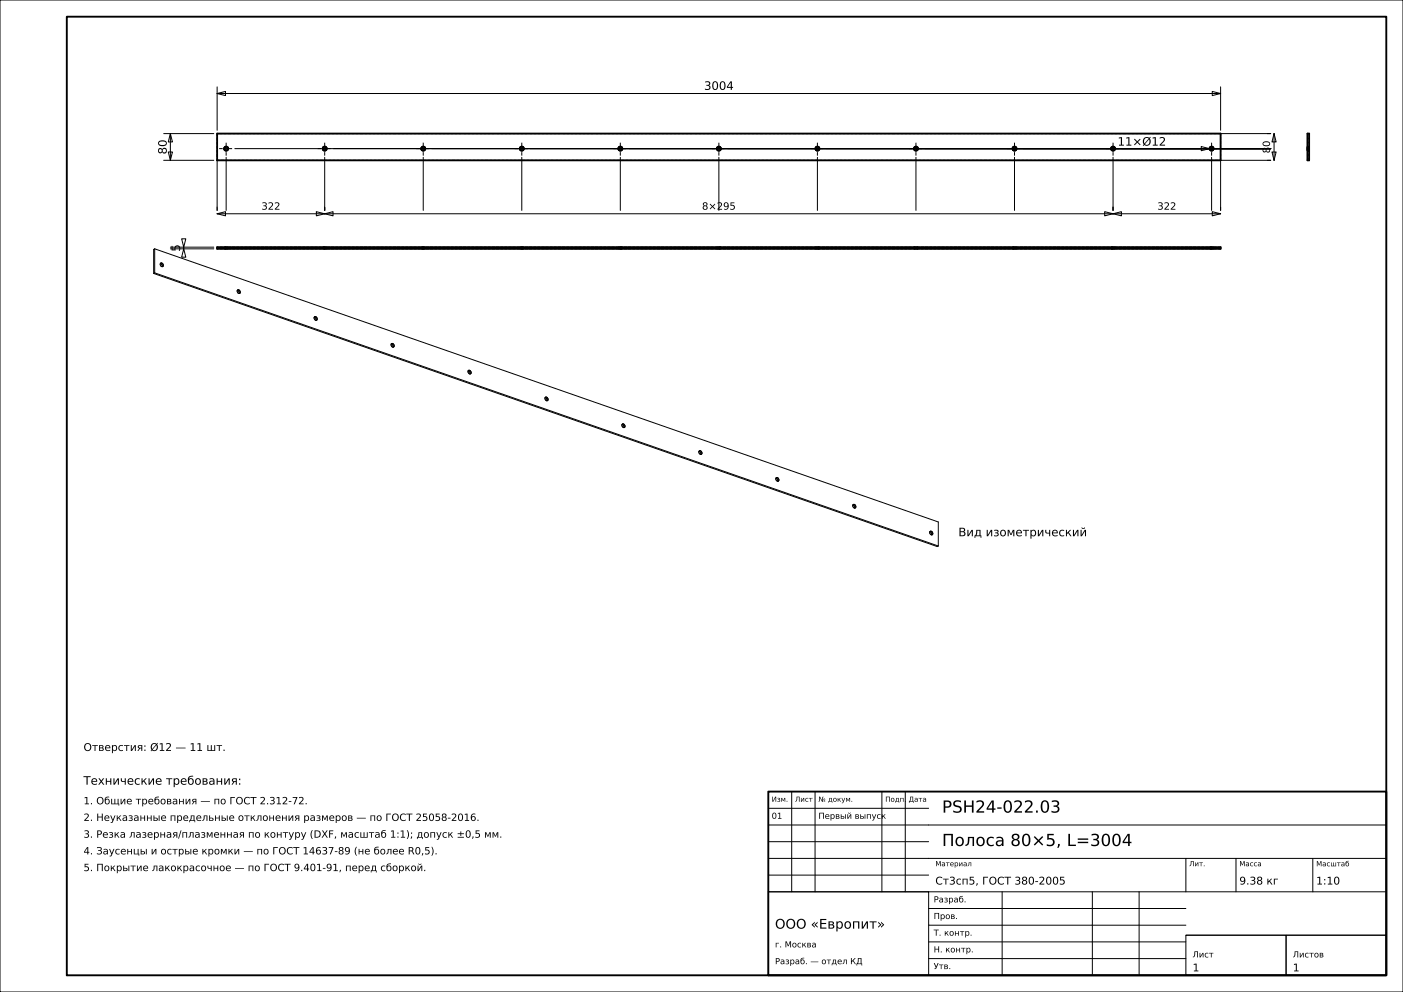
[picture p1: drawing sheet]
<svg xmlns="http://www.w3.org/2000/svg" width="420mm" height="297mm" viewBox="0 0 420 297" stroke-linecap="round" stroke-linejoin="round" font-family="sans-serif">
<g fill="none" stroke="#000" stroke-width=".3">
<path d="M0 0h420v297h-420zM49 40h15M51 40l.6 2.5h-1.2zM51 40v8M65 28l2.5-.6v1.2zM65 26v13M65 28h300.4M362.9 27.4l2.5 .6-2.5 .6zM365.4 26v13M365.4 40h15M381.4 40l.6 2.5h-1.2zM381.4 40v8"/>
<path d="M49 48h15M50.4 45.5h1.2l-.6 2.5zM65 48v15M67.7 47.1v15.9M70.3 44.5h310.1M97.2 47.1v15.9M126.7 47.1v15.9M156.2 47.1v15.9M185.7 47.1v15.9M215.2 47.1v15.9M244.7 47.1v15.9M274.2 47.1v15.9"/>
<path d="M303.7 47.1v15.9M333.2 47.1v15.9M359.6 43.9l2.5 .6-2.5 .6zM362.7 47.1v15.9M380.4 48h-15v15M380.8 45.5h1.2l-.6 2.5zM46.3 74.5l-.3 .2v7.2M46.3 74.5v7.2M46.3 74.5l234.6 81.8v7.2M48 78.9a.73 .73 0 0 1 .5 .9M48 78.8a.53 .53 0 0 1 .8 .3 .53 .53 0 0 1-.4 .7l-.4-.5zM51 74.5h13"/>
<path d="M51 74h13M54.4 71.5h1.2l-.6 2.5zM55 74.5l.6 2.5h-1.2zM55 74v.5M65 64l2.5-.6v1.2zM65 64h300.4M94.7 63.4l2.5 .6-2.5 .6zM97.2 64l2.5-.6v1.2zM330.7 63.4l2.5 .6-2.5 .6zM333.2 64l2.5-.6v1.2zM362.9 63.4l2.5 .6-2.5 .6zM46 81.9l234.6 81.7 .3-.1"/>
<path d="M46.3 81.7l-.3 .2M46.3 81.7l234.6 81.8M71 86.9a.73 .73 0 0 1 .6 1M71.1 86.9a.53 .53 0 0 1 .7 .2 .53 .53 0 0 1-.3 .8l-.4-.4zM94.1 95a.73 .73 0 0 1 .5 .9M94.1 94.9a.53 .53 0 0 1 .8 .3 .53 .53 0 0 1-.4 .7l-.4-.4zM117.1 103a.73 .73 0 0 1 .5 .9M117.1 102.9a.53 .53 0 0 1 .8 .3 .53 .53 0 0 1-.4 .7l-.3-.3zM140.1 111a.73 .73 0 0 1 .6 1M140.2 111a.71 .71 0 0 0 .5 1M140.2 111a.57 .57 0 0 1 .7 .2 .57 .57 0 0 1-.2 .8M163.2 119a.73 .73 0 0 1 .5 1"/>
<path d="M163.2 119a.53 .53 0 0 1 .8 .3 .53 .53 0 0 1-.4 .7l-.4-.5zM186.2 127.1a.73 .73 0 0 1 .5 .9M186.2 127a.53 .53 0 0 1 .8 .3 .53 .53 0 0 1-.4 .7l-.4-.5zM209.3 135.1a.73 .73 0 0 1 .5 1M209.3 135.1a.53 .53 0 0 1 .8 .2 .53 .53 0 0 1-.4 .7l-.5-.5zM232.3 143.1a.73 .73 0 0 1 .5 1M232.3 143.1a.53 .53 0 0 1 .8 .3 .53 .53 0 0 1-.4 .7l-.4-.6zM255.3 151.2a.73 .73 0 0 1 .5 .9M255.4 151.1a.53 .53 0 0 1 .7 .3 .53 .53 0 0 1-.4 .7l-.4-.5zM278.4 159.2a.73 .73 0 0 1 .5 1M278.4 159.1a.53 .53 0 0 1 .8 .3 .53 .53 0 0 1-.4 .7l-.5-.5zM237 237v30"/>
<path d="M244 237v30M264 237v30M271 237v30M230 257h185M230 252h48M230 247h185M230 242h48M355 257v10M370 257v10M393 257v10M230 267h48v25h-48zM230 267h185"/>
<path d="M230 262h48M278 277h77M278 272h77M300 267v25M327 267v25M341 267v25M278 287h77M278 282h77M355 280h30v12h-30zM355 280h60M385 280h30v12h-30z"/>
</g>
<g fill="none" stroke="#000" stroke-width=".56">
<path d="M20 5h395v287h-395zM65 40h300.4v8h-300.4zM391.4 40h.5v8h-.5zM65 74h300.4v.5h-300.4zM230 237h185v55h-185z"/>
<circle cx="67.7" cy="44.5" r=".6"/>
<circle cx="97.2" cy="44.5" r=".6"/>
<circle cx="126.7" cy="44.5" r=".6"/>
<circle cx="156.2" cy="44.5" r=".6"/>
<circle cx="185.7" cy="44.5" r=".6"/>
<circle cx="215.2" cy="44.5" r=".6"/>
<circle cx="244.7" cy="44.5" r=".6"/>
<circle cx="274.2" cy="44.5" r=".6"/>
<circle cx="303.7" cy="44.5" r=".6"/>
<circle cx="333.2" cy="44.5" r=".6"/>
<circle cx="362.7" cy="44.5" r=".6"/>
</g>
<g fill="none" stroke="#000" stroke-width=".3" stroke-dasharray=".7 .5" stroke-linecap="butt">
<path d="M65 40v8M365.4 40h-300.4M391.4 40h.5M65 48h300.4M67.1 44.5v-.2M67.1 44.7v-.2M67.1 44.3l.1-.2M67.2 44.9l-.1-.2M67.2 44.1l.1-.1M67.3 45l-.1-.1M67.3 44l.2-.1M67.5 45.1l-.2-.1"/>
<path d="M67.5 43.9h.2M67.7 45.1h-.2M67.7 43.9h.2M67.9 43.9l.2 .1M67.9 45.1h-.2M68.1 44l.1 .1M68.1 45l-.2 .1M68.2 44.1l.1 .2M68.2 44.9l-.1 .1M68.3 44.3v.2M68.3 44.7l-.1 .2M68.3 44.5v.2"/>
<path d="M96.6 44.5v-.2M96.6 44.7v-.2M96.6 44.3l.1-.2M96.7 44.9l-.1-.2M96.7 44.1l.1-.1M96.8 45l-.1-.1M96.8 44l.2-.1M97 45.1l-.2-.1M97 43.9h.2M97.2 45.1h-.2M97.2 43.9h.2M97.4 43.9l.2 .1"/>
<path d="M97.4 45.1h-.2M97.6 44l.1 .1M97.6 45l-.2 .1M97.7 44.1l.1 .2M97.7 44.9l-.1 .1M97.8 44.3v.2M97.8 44.7l-.1 .2M97.8 44.5v.2M126.1 44.5v-.2M126.1 44.7v-.2M126.1 44.3l.1-.2M126.2 44.9l-.1-.2"/>
<path d="M126.2 44.1l.1-.1M126.3 45l-.1-.1M126.3 44l.2-.1M126.5 45.1l-.2-.1M126.5 43.9h.2M126.7 45.1h-.2M126.7 43.9h.2M126.9 43.9l.2 .1M126.9 45.1h-.2M127.1 44l.1 .1M127.1 45l-.2 .1M127.2 44.1l.1 .2"/>
<path d="M127.2 44.9l-.1 .1M127.3 44.3v.2M127.3 44.7l-.1 .2M127.3 44.5v.2M155.6 44.5v-.2M155.6 44.7v-.2M155.6 44.3l.1-.2M155.7 44.9l-.1-.2M155.7 44.1l.1-.1M155.8 45l-.1-.1M155.8 44l.2-.1M156 45.1l-.2-.1"/>
<path d="M156 43.9h.2M156.2 45.1h-.2M156.2 43.9h.2M156.4 43.9l.2 .1M156.4 45.1h-.2M156.6 44l.1 .1M156.6 45l-.2 .1M156.7 44.1l.1 .2M156.7 44.9l-.1 .1M156.8 44.3v.2M156.8 44.7l-.1 .2M156.8 44.5v.2"/>
<path d="M185.1 44.5v-.2M185.1 44.7v-.2M185.1 44.3l.1-.2M185.2 44.9l-.1-.2M185.2 44.1l.1-.1M185.3 45l-.1-.1M185.3 44l.2-.1M185.5 45.1l-.2-.1M185.5 43.9h.2M185.7 45.1h-.2M185.7 43.9h.2M185.9 43.9l.2 .1"/>
<path d="M185.9 45.1h-.2M186.1 44l.1 .1M186.1 45l-.2 .1M186.2 44.1l.1 .2M186.2 44.9l-.1 .1M186.3 44.3v.2M186.3 44.7l-.1 .2M186.3 44.5v.2M214.6 44.5v-.2M214.6 44.7v-.2M214.6 44.3l.1-.2M214.7 44.9l-.1-.2"/>
<path d="M214.7 44.1l.1-.1M214.8 45l-.1-.1M214.8 44l.2-.1M215 45.1l-.2-.1M215 43.9h.2M215.2 45.1h-.2M215.2 43.9h.2M215.4 43.9l.2 .1M215.4 45.1h-.2M215.6 44l.1 .1M215.6 45l-.2 .1M215.7 44.1l.1 .2"/>
<path d="M215.7 44.9l-.1 .1M215.8 44.3v.2M215.8 44.7l-.1 .2M215.8 44.5v.2M244.1 44.5v-.2M244.1 44.7v-.2M244.1 44.3l.1-.2M244.2 44.9l-.1-.2M244.2 44.1l.1-.1M244.3 45l-.1-.1M244.3 44l.2-.1M244.5 45.1l-.2-.1"/>
<path d="M244.5 43.9h.2M244.7 45.1h-.2M244.7 43.9h.2M244.9 43.9l.2 .1M244.9 45.1h-.2M245.1 44l.1 .1M245.1 45l-.2 .1M245.2 44.1l.1 .2M245.2 44.9l-.1 .1M245.3 44.3v.2M245.3 44.7l-.1 .2M245.3 44.5v.2"/>
<path d="M273.6 44.5v-.2M273.6 44.7v-.2M273.6 44.3l.1-.2M273.7 44.9l-.1-.2M273.7 44.1l.1-.1M273.8 45l-.1-.1M273.8 44l.2-.1M274 45.1l-.2-.1M274 43.9h.2M274.2 45.1h-.2M274.2 43.9h.2M274.4 43.9l.2 .1"/>
<path d="M274.4 45.1h-.2M274.6 44l.1 .1M274.6 45l-.2 .1M274.7 44.1l.1 .2M274.7 44.9l-.1 .1M274.8 44.3v.2M274.8 44.7l-.1 .2M274.8 44.5v.2M303.1 44.5v-.2M303.1 44.7v-.2M303.1 44.3l.1-.2M303.2 44.9l-.1-.2"/>
<path d="M303.2 44.1l.1-.1M303.3 45l-.1-.1M303.3 44l.2-.1M303.5 45.1l-.2-.1M303.5 43.9h.2M303.7 45.1h-.2M303.7 43.9h.2M303.9 43.9l.2 .1M303.9 45.1h-.2M304.1 44l.1 .1M304.1 45l-.2 .1M304.2 44.1l.1 .2"/>
<path d="M304.2 44.9l-.1 .1M304.3 44.3v.2M304.3 44.7l-.1 .2M304.3 44.5v.2M332.6 44.5v-.2M332.6 44.7v-.2M332.6 44.3l.1-.2M332.7 44.9l-.1-.2M332.7 44.1l.1-.1M332.8 45l-.1-.1M332.8 44l.2-.1M333 45.1l-.2-.1"/>
<path d="M333 43.9h.2M333.2 45.1h-.2M333.2 43.9h.2M333.4 43.9l.2 .1M333.4 45.1h-.2M333.6 44l.1 .1M333.6 45l-.2 .1M333.7 44.1l.1 .2M333.7 44.9l-.1 .1M333.8 44.3v.2M333.8 44.7l-.1 .2M333.8 44.5v.2"/>
<path d="M362.1 44.5v-.2M362.1 44.7v-.2M362.1 44.3l.1-.2M362.2 44.9l-.1-.2M362.2 44.1l.1-.1M362.3 45l-.1-.1M362.3 44l.2-.1M362.5 45.1l-.2-.1M362.5 43.9h.2M362.7 45.1h-.2M362.7 43.9h.2M362.9 43.9l.2 .1"/>
<path d="M362.9 45.1h-.2M363.1 44l.1 .1M363.1 45l-.2 .1M363.2 44.1l.1 .2M363.2 44.9l-.1 .1M363.3 44.3v.2M363.3 44.7l-.1 .2M363.3 44.5v.2M365.4 48v-8M391.4 45.1v-.1M391.4 45v-.1M391.4 44.9v-.1"/>
<path d="M391.4 44.8v-.2M391.4 44.6v-.1M391.4 44.5v-.1M391.4 44.4v-.2M391.4 44.2v-.1M391.4 44.1v-.1M391.4 44v-.1M391.4 43.9v.1M391.4 44v.1M391.4 44.1v.1M391.4 44.2v.2M391.4 44.4v.1"/>
<path d="M391.4 44.5v.1M391.4 44.6v.2M391.4 44.8v.1M391.4 44.9v.1M391.4 45v.1M391.4 48h.5M391.4 48v-8M391.9 45.1h-.5M391.9 45.1v-.1M391.9 45v-.1M391.9 44.9v-.1M391.9 44.8v-.2"/>
<path d="M391.9 44.6v-.1M391.9 44.5v-.1M391.9 44.4v-.2M391.9 44.2v-.1M391.9 44.1v-.1M391.9 44v-.1M391.9 43.9v.1M391.9 44v.1M391.9 44.1v.1M391.9 44.2v.2M391.9 44.4v.1M391.9 44.5v.1"/>
<path d="M391.9 44.6v.2M391.9 44.8v.1M391.9 44.9v.1M391.9 45v.1M391.9 48v-8M65 74.5v-.5M67.1 74h.1M67.1 74.5h.1M67.2 74.5h-.1M67.2 74h-.1M67.2 74.5h.1M67.2 74h.1"/>
<path d="M67.3 74h-.1M67.3 74.5h-.1M67.3 74.5h.1M67.3 74h.1M67.4 74h-.1M67.4 74.5h-.1M67.4 74.5h.1M67.4 74h.2M67.5 74.5h.1M67.5 74h-.1M67.6 74.5h-.2M67.6 74h-.1"/>
<path d="M67.6 74h.1M67.6 74.5h.1M67.7 74.5h.1M67.7 74.5h-.1M67.7 74h-.1M67.7 74h.1M67.8 74h-.1M67.8 74.5h.1M67.8 74.5h-.1M67.8 74h.2M67.9 74.5h.1M67.9 74h-.1"/>
<path d="M68 74.5h-.2M68 74h.1M68 74h-.1M68 74.5h.1M68.1 74.5h-.1M68.1 74h.1M68.1 74h-.1M68.1 74.5h.1M68.2 74.5h-.1M68.2 74h-.1M68.2 74.5h.1M68.2 74h.1"/>
<path d="M68.3 74h-.1M68.3 74.5h-.1M96.6 74h.1M96.6 74.5h.1M96.7 74.5h-.1M96.7 74h-.1M96.7 74.5h.1M96.7 74h.1M96.8 74h-.1M96.8 74.5h-.1M96.8 74.5h.1M96.8 74h.1"/>
<path d="M96.9 74h-.1M96.9 74.5h-.1M96.9 74.5h.1M96.9 74h.2M97 74.5h.1M97 74h-.1M97.1 74.5h-.2M97.1 74h-.1M97.1 74h.1M97.1 74.5h.1M97.2 74.5h.1M97.2 74.5h-.1"/>
<path d="M97.2 74h-.1M97.2 74h.1M97.3 74h-.1M97.3 74.5h.1M97.3 74.5h-.1M97.3 74h.2M97.4 74.5h.1M97.4 74h-.1M97.5 74.5h-.2M97.5 74h.1M97.5 74h-.1M97.5 74.5h.1"/>
<path d="M97.6 74.5h-.1M97.6 74h.1M97.6 74h-.1M97.6 74.5h.1M97.7 74.5h-.1M97.7 74h-.1M97.7 74.5h.1M97.7 74h.1M97.8 74h-.1M97.8 74.5h-.1M126.1 74h.1M126.1 74.5h.1"/>
<path d="M126.2 74.5h-.1M126.2 74h-.1M126.2 74.5h.1M126.2 74h.1M126.3 74h-.1M126.3 74.5h-.1M126.3 74.5h.1M126.3 74h.1M126.4 74h-.1M126.4 74.5h-.1M126.4 74.5h.1M126.4 74h.2"/>
<path d="M126.5 74.5h.1M126.5 74h-.1M126.6 74.5h-.2M126.6 74h-.1M126.6 74h.1M126.6 74.5h.1M126.7 74.5h.1M126.7 74.5h-.1M126.7 74h-.1M126.7 74h.1M126.8 74h-.1M126.8 74.5h.1"/>
<path d="M126.8 74.5h-.1M126.8 74h.2M126.9 74.5h.1M126.9 74h-.1M127 74.5h-.2M127 74h.1M127 74h-.1M127 74.5h.1M127.1 74.5h-.1M127.1 74h.1M127.1 74h-.1M127.1 74.5h.1"/>
<path d="M127.2 74.5h-.1M127.2 74h-.1M127.2 74.5h.1M127.2 74h.1M127.3 74h-.1M127.3 74.5h-.1M155.6 74h.1M155.6 74.5h.1M155.7 74.5h-.1M155.7 74h-.1M155.7 74.5h.1M155.7 74h.1"/>
<path d="M155.8 74h-.1M155.8 74.5h-.1M155.8 74.5h.1M155.8 74h.1M155.9 74h-.1M155.9 74.5h-.1M155.9 74.5h.1M155.9 74h.2M156 74.5h.1M156 74h-.1M156.1 74.5h-.2M156.1 74h-.1"/>
<path d="M156.1 74h.1M156.1 74.5h.1M156.2 74.5h.1M156.2 74.5h-.1M156.2 74h-.1M156.2 74h.1M156.3 74h-.1M156.3 74.5h.1M156.3 74.5h-.1M156.3 74h.2M156.4 74.5h.1M156.4 74h-.1"/>
<path d="M156.5 74.5h-.2M156.5 74h.1M156.5 74h-.1M156.5 74.5h.1M156.6 74.5h-.1M156.6 74h.1M156.6 74h-.1M156.6 74.5h.1M156.7 74.5h-.1M156.7 74h-.1M156.7 74.5h.1M156.7 74h.1"/>
<path d="M156.8 74h-.1M156.8 74.5h-.1M185.1 74h.1M185.1 74.5h.1M185.2 74.5h-.1M185.2 74h-.1M185.2 74.5h.1M185.2 74h.1M185.3 74h-.1M185.3 74.5h-.1M185.3 74.5h.1M185.3 74h.1"/>
<path d="M185.4 74h-.1M185.4 74.5h-.1M185.4 74.5h.1M185.4 74h.2M185.5 74.5h.1M185.5 74h-.1M185.6 74.5h-.2M185.6 74h-.1M185.6 74h.1M185.6 74.5h.1M185.7 74.5h.1M185.7 74.5h-.1"/>
<path d="M185.7 74h-.1M185.7 74h.1M185.8 74h-.1M185.8 74.5h.1M185.8 74.5h-.1M185.8 74h.2M185.9 74.5h.1M185.9 74h-.1M186 74.5h-.2M186 74h.1M186 74h-.1M186 74.5h.1"/>
<path d="M186.1 74.5h-.1M186.1 74h.1M186.1 74h-.1M186.1 74.5h.1M186.2 74.5h-.1M186.2 74h-.1M186.2 74.5h.1M186.2 74h.1M186.3 74h-.1M186.3 74.5h-.1M214.6 74h.1M214.6 74.5h.1"/>
<path d="M214.7 74.5h-.1M214.7 74h-.1M214.7 74.5h.1M214.7 74h.1M214.8 74h-.1M214.8 74.5h-.1M214.8 74.5h.1M214.8 74h.1M214.9 74h-.1M214.9 74.5h-.1M214.9 74.5h.1M214.9 74h.2"/>
<path d="M215 74.5h.1M215 74h-.1M215.1 74.5h-.2M215.1 74h-.1M215.1 74h.1M215.1 74.5h.1M215.2 74.5h.1M215.2 74.5h-.1M215.2 74h-.1M215.2 74h.1M215.3 74h-.1M215.3 74.5h.1"/>
<path d="M215.3 74.5h-.1M215.3 74h.2M215.4 74.5h.1M215.4 74h-.1M215.5 74.5h-.2M215.5 74h.1M215.5 74h-.1M215.5 74.5h.1M215.6 74.5h-.1M215.6 74h.1M215.6 74h-.1M215.6 74.5h.1"/>
<path d="M215.7 74.5h-.1M215.7 74h-.1M215.7 74.5h.1M215.7 74h.1M215.8 74h-.1M215.8 74.5h-.1M244.1 74h.1M244.1 74.5h.1M244.2 74.5h-.1M244.2 74h-.1M244.2 74.5h.1M244.2 74h.1"/>
<path d="M244.3 74h-.1M244.3 74.5h-.1M244.3 74.5h.1M244.3 74h.1M244.4 74h-.1M244.4 74.5h-.1M244.4 74.5h.1M244.4 74h.2M244.5 74.5h.1M244.5 74h-.1M244.6 74.5h-.2M244.6 74h-.1"/>
<path d="M244.6 74h.1M244.6 74.5h.1M244.7 74.5h.1M244.7 74.5h-.1M244.7 74h-.1M244.7 74h.1M244.8 74h-.1M244.8 74.5h.1M244.8 74.5h-.1M244.8 74h.2M244.9 74.5h.1M244.9 74h-.1"/>
<path d="M245 74.5h-.2M245 74h.1M245 74h-.1M245 74.5h.1M245.1 74.5h-.1M245.1 74h.1M245.1 74h-.1M245.1 74.5h.1M245.2 74.5h-.1M245.2 74h-.1M245.2 74.5h.1M245.2 74h.1"/>
<path d="M245.3 74h-.1M245.3 74.5h-.1M273.6 74h.1M273.6 74.5h.1M273.7 74.5h-.1M273.7 74h-.1M273.7 74.5h.1M273.7 74h.1M273.8 74h-.1M273.8 74.5h-.1M273.8 74.5h.1M273.8 74h.1"/>
<path d="M273.9 74h-.1M273.9 74.5h-.1M273.9 74.5h.1M273.9 74h.2M274 74.5h.1M274 74h-.1M274.1 74.5h-.2M274.1 74h-.1M274.1 74h.1M274.1 74.5h.1M274.2 74.5h.1M274.2 74.5h-.1"/>
<path d="M274.2 74h-.1M274.2 74h.1M274.3 74h-.1M274.3 74.5h.1M274.3 74.5h-.1M274.3 74h.2M274.4 74.5h.1M274.4 74h-.1M274.5 74.5h-.2M274.5 74h.1M274.5 74h-.1M274.5 74.5h.1"/>
<path d="M274.6 74.5h-.1M274.6 74h.1M274.6 74h-.1M274.6 74.5h.1M274.7 74.5h-.1M274.7 74h-.1M274.7 74.5h.1M274.7 74h.1M274.8 74h-.1M274.8 74.5h-.1M303.1 74h.1M303.1 74.5h.1"/>
<path d="M303.2 74.5h-.1M303.2 74h-.1M303.2 74.5h.1M303.2 74h.1M303.3 74h-.1M303.3 74.5h-.1M303.3 74.5h.1M303.3 74h.1M303.4 74h-.1M303.4 74.5h-.1M303.4 74.5h.1M303.4 74h.2"/>
<path d="M303.5 74.5h.1M303.5 74h-.1M303.6 74.5h-.2M303.6 74h-.1M303.6 74h.1M303.6 74.5h.1M303.7 74.5h.1M303.7 74.5h-.1M303.7 74h-.1M303.7 74h.1M303.8 74h-.1M303.8 74.5h.1"/>
<path d="M303.8 74.5h-.1M303.8 74h.2M303.9 74.5h.1M303.9 74h-.1M304 74.5h-.2M304 74h.1M304 74h-.1M304 74.5h.1M304.1 74.5h-.1M304.1 74h.1M304.1 74h-.1M304.1 74.5h.1"/>
<path d="M304.2 74.5h-.1M304.2 74h-.1M304.2 74.5h.1M304.2 74h.1M304.3 74h-.1M304.3 74.5h-.1M332.6 74h.1M332.6 74.5h.1M332.7 74.5h-.1M332.7 74h-.1M332.7 74.5h.1M332.7 74h.1"/>
<path d="M332.8 74h-.1M332.8 74.5h-.1M332.8 74.5h.1M332.8 74h.1M332.9 74h-.1M332.9 74.5h-.1M332.9 74.5h.1M332.9 74h.2M333 74.5h.1M333 74h-.1M333.1 74.5h-.2M333.1 74h-.1"/>
<path d="M333.1 74h.1M333.1 74.5h.1M333.2 74.5h.1M333.2 74.5h-.1M333.2 74h-.1M333.2 74h.1M333.3 74h-.1M333.3 74.5h.1M333.3 74.5h-.1M333.3 74h.2M333.4 74.5h.1M333.4 74h-.1"/>
<path d="M333.5 74.5h-.2M333.5 74h.1M333.5 74h-.1M333.5 74.5h.1M333.6 74.5h-.1M333.6 74h.1M333.6 74h-.1M333.6 74.5h.1M333.7 74.5h-.1M333.7 74h-.1M333.7 74.5h.1M333.7 74h.1"/>
<path d="M333.8 74h-.1M333.8 74.5h-.1M362.1 74h.1M362.1 74.5h.1M362.2 74.5h-.1M362.2 74h-.1M362.2 74.5h.1M362.2 74h.1M362.3 74h-.1M362.3 74.5h-.1M362.3 74.5h.1M362.3 74h.1"/>
<path d="M362.4 74h-.1M362.4 74.5h-.1M362.4 74.5h.1M362.4 74h.2M362.5 74.5h.1M362.5 74h-.1M362.6 74.5h-.2M362.6 74h-.1M362.6 74h.1M362.6 74.5h.1M362.7 74.5h.1M362.7 74.5h-.1"/>
<path d="M362.7 74h-.1M362.7 74h.1M362.8 74h-.1M362.8 74.5h.1M362.8 74.5h-.1M362.8 74h.2M362.9 74.5h.1M362.9 74h-.1M363 74.5h-.2M363 74h.1M363 74h-.1M363 74.5h.1"/>
<path d="M363.1 74.5h-.1M363.1 74h.1M363.1 74h-.1M363.1 74.5h.1M363.2 74.5h-.1M363.2 74h-.1M363.2 74.5h.1M363.2 74h.1M363.3 74h-.1M363.3 74.5h-.1M365.4 74h-300.4M365.4 74.5h-300.4"/>
<path d="M365.4 74.5v-.5"/>
</g>
<g fill="none" stroke="#000" stroke-width=".3" stroke-dasharray="1.1 .4" stroke-linecap="butt">
<path d="M65.6 44.5h4.2M67.7 46.6v-4.2M95.1 44.5h4.2M97.2 46.6v-4.2M124.6 44.5h4.2M126.7 46.6v-4.2M154.1 44.5h4.2M156.2 46.6v-4.2M183.6 44.5h4.2M185.7 46.6v-4.2M213.1 44.5h4.2M215.2 46.6v-4.2"/>
<path d="M242.6 44.5h4.2M244.7 46.6v-4.2M272.1 44.5h4.2M274.2 46.6v-4.2M301.6 44.5h4.2M303.7 46.6v-4.2M331.1 44.5h4.2M333.2 46.6v-4.2M360.6 44.5h4.2M362.7 46.6v-4.2"/>
</g>
<g font-size="5">
<text x="282" y="243.3">PSH24-022.03</text>
<text x="282" y="253.3">Полоса 80×5, L=3004</text>
</g>
<text font-size="4" x="232" y="278">ООО «Европит»</text>
<g font-size="3.5">
<text x="210.8" y="26.9">3004</text>
<text x="49.9" y="46.2" transform="rotate(-90 49.9 46.2)">80</text>
<text x="334.5" y="43.6">11×Ø12</text>
<text x="53.9" y="75.4" transform="rotate(-90 53.9 75.4)">5</text>
<text x="286.9" y="160.6">Вид изометрический</text>
<text x="25" y="234.9">Технические требования:</text>
</g>
<g font-size="3.2">
<text x="25" y="224.8">Отверстия: Ø12 — 11 шт.</text>
<text x="280" y="264.8">Ст3сп5, ГОСТ 380-2005</text>
<text x="371" y="264.8">9.38 кг</text>
<text x="394" y="264.8">1:10</text>
<text x="357" y="290.8">1</text>
<text x="387" y="290.8">1</text>
</g>
<g font-size="3">
<text x="380.2" y="45.9" transform="rotate(-90 380.2 45.9)">80</text>
<text x="78.2" y="62.8">322</text>
<text x="210.1" y="62.8">8×295</text>
<text x="346.4" y="62.8">322</text>
<text x="25" y="240.8">1. Общие требования — по ГОСТ 2.312-72.</text>
<text x="25" y="245.8">2. Неуказанные предельные отклонения размеров — по ГОСТ 25058-2016.</text>
<text x="25" y="250.8">3. Резка лазерная/плазменная по контуру (DXF, масштаб 1:1); допуск ±0,5 мм.</text>
<text x="25" y="255.8">4. Заусенцы и острые кромки — по ГОСТ 14637-89 (не более R0,5).</text>
<text x="25" y="260.8">5. Покрытие лакокрасочное — по ГОСТ 9.401-91, перед сборкой.</text>
</g>
<g font-size="2.5">
<text x="231" y="245.1">01</text>
<text x="245" y="245.1">Первый выпуск</text>
<text x="279.5" y="270.2">Разраб.</text>
<text x="279.5" y="275.1">Пров.</text>
<text x="279.5" y="280.1">Т. контр.</text>
<text x="232" y="283.6">г. Москва</text>
<text x="279.5" y="285.1">Н. контр.</text>
<text x="357" y="286.6">Лист</text>
<text x="387" y="286.6">Листов</text>
<text x="232" y="288.7">Разраб. — отдел КД</text>
<text x="279.5" y="290.1">Утв.</text>
</g>
<g font-size="2.1">
<text x="231" y="240">Изм.</text>
<text x="238" y="240">Лист</text>
<text x="245" y="240">№ докум.</text>
<text x="265" y="240">Подп.</text>
<text x="272" y="240">Дата</text>
<text x="280" y="259.3">Материал</text>
<text x="356" y="259.3">Лит.</text>
<text x="371" y="259.3">Масса</text>
<text x="394" y="259.4">Масштаб</text>
</g>
</svg>
